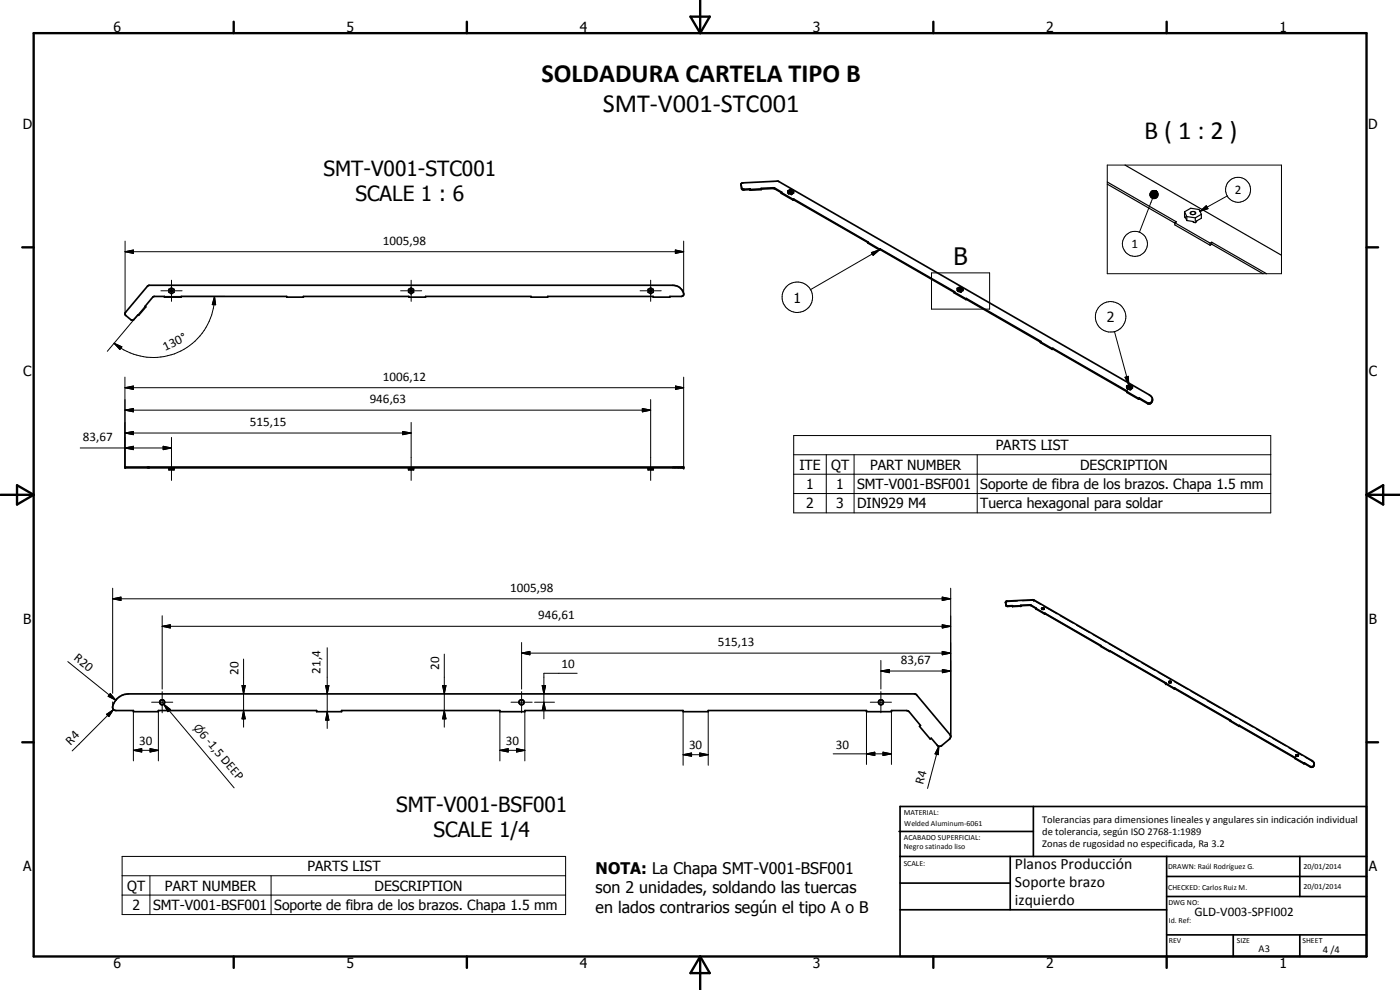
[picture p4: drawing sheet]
<svg xmlns="http://www.w3.org/2000/svg" width="420mm" height="297mm" viewBox="0 0 420 297" stroke-linecap="round" stroke-linejoin="round" font-family="sans-serif">
<g fill="#000">
<circle cx="205.2" cy="140.1" r=".25"/>
<circle cx="205.2" cy="140.4" r=".25"/>
<circle cx="301.9" cy="180.6" r=".18"/>
<circle cx="306.4" cy="181.7" r=".18"/>
<circle cx="310.2" cy="180.1" r=".18"/>
<circle cx="311" cy="182.6" r=".18"/>
<circle cx="349.8" cy="205" r=".18"/>
<circle cx="349.8" cy="205.1" r=".18"/>
</g>
<g fill="none" stroke="#000" stroke-width=".51">
<path d="M222.4 55.3l.3 1.3 2.4 .1v.4l3.4-.2-.1-.4 4-.1 2.2 1.3-.1 .3 3.5 2M236.5 57.3v.5M236.5 57.7l.2 .4M236.5 57.3l.6-.4 .8 .1 .3 .5M236.5 57.3l.2 .4M236.7 58.1l.8 .2M236.7 57.7v.4M236.7 57.7l.8 .2M237.1 57.3h.4v.2h-.4zM237.5 57.9v.4M237.6 57.4l-.1 .1M238 59.8l-5.8-3.2-9.4 .3-.2-.2-.2-1.5 .6-.3 10.6-.5 111.3 64a1.37 1.37 0 0 1 1 1.5 1.37 1.37 0 0 1-1.2 1.3l-2.8-1.6"/>
<path d="M238 59.8v.2M238.2 57.5v.4l-.7 .4M238.2 57.5l-.7 .4M238.2 59.7l22.2 13M238.2 59.9l22.2 12.8M238.2 59.7l-.2 .1M238.2 59.9l-.2 .1M238.2 59.7v.2M260.4 72.7l3.5 2.1M260.4 72.7v.2l3.5 2.1M263.9 74.8v.2M264.1 74.7l22.4 12.8-.2 .1"/>
<path d="M264.1 74.8l22.2 12.9M264.1 74.7l-.2 .1M264.1 74.8l-.2 .2M264.1 74.7v.1M44.3 85.9l.5-.3h157.2a3.1 3.1 0 0 1 3.1 3l-.6 .3h-3.5v.3h-5v-.3h-31.6v.3h-5v-.3h-31.7v.3h-5v-.3h-31.7v.3h-4.9v-.3h-31.7v.3h-5.1v-.3h-3.1l-2.7 3 .3 .2-2.2 2.5-.2-.2-1.4 1.7-.6-.1-1.8-1.5v-.6zM50.7 86.8l.8-.4 .7 .4v.9l-.7 .4-.8-.4zM51.3 87l.4 .2-.2 .3-.3-.1zM122.6 86.8l.8-.4 .7 .4v.9l-.7 .4-.8-.4zM123.2 87l.4 .2-.2 .3-.3-.1zM194.5 86.8l.8-.4 .7 .4v.9l-.7 .4-.8-.4zM195.1 87l.4 .2-.1 .3-.4-.1zM286.3 87.6l3.6 2.1"/>
<path d="M286.3 87.6v.2l3.6 2.1M287.3 86.5v.6M287.3 86.5l.6-.3 .8 .1 .3 .5M287.3 86.5l.3 .5M287.3 87.1l.3 .3M287.4 87.1h-.1M287.6 87.4l.8 .2M287.6 87v.4M287.6 87l.8 .2M287.9 86.5l.5 .2a.26 .26 0 0 1-.3 .1 .26 .26 0 0 1-.2-.3zM288.4 87.2v.4M289 86.8v.4l-.6 .4"/>
<path d="M289 86.8l-.6 .4M289.9 89.7v.2M290 89.6l22.5 12.9-.3 .1M290 89.8l22.2 12.8M290 89.6l-.1 .1M290 89.8l-.1 .1M290 89.6v.2M312.2 102.6l3.6 2M312.2 102.6v.2l3.6 2M315.8 104.6v.2M316 104.7l25.7 14.8M316 104.5l22.4 12.9-.2 .3 3.5 2.1"/>
<path d="M316 104.5l-.2 .1M316 104.7l-.2 .1M316 104.5v.2M338.1 115.8l.3 .9M338.1 115.8l.7-.3 .8 .1 .2 .5M338.1 115.8l.3 .5M338.4 116.7l.8 .2M338.4 116.3v.4M338.4 116.3l.8 .1M338.7 115.9v.1M338.8 115.8l.4 .1a.24 .24 0 0 1-.2 .2 .24 .24 0 0 1-.2-.3zM339.2 116.4v.5"/>
<path d="M339.8 116.1v.4l-.6 .4M339.8 116.1l-.6 .3M341.7 119.5v.3M341.9 119.4l2.5 1.5a1.04 1.04 0 0 0 1.5-.8M341.9 119.4v.2M341.9 119.4l-.2 .1M341.9 119.6l-.2 .2M37.5 140.1h167.7v.3h-167.7zM50.7 140.4v.6h1.5v-.6M50.9 140.4v.1M51 140.4v.1M51.3 140.4l-.6 .1"/>
<path d="M51.5 140.4v.6M51.6 140.4l.6 .1M52 140.4v.1M122.6 140.4v.6h1.5v-.6M122.8 140.4v.1M122.9 140.4v.1M123.2 140.4l-.6 .1M123.4 140.4v.6M123.5 140.4l.6 .1M123.9 140.4v.1M194.5 140.4v.6h1.5v-.6M194.7 140.4v.1"/>
<path d="M194.8 140.4v.1M195.1 140.4l-.6 .1M195.3 140.4v.6M195.5 140.4l.5 .1M195.8 140.4v.1M195.9 140.4v.1M301.8 180.7l.4-.4 8.1-.3 83.4 48.2a1.01 1.01 0 0 1 .8 1.1 1.01 1.01 0 0 1-1.1 .9l-2-1.1M301.8 180.7l.2 1.1 .3 .1 6.8-.3 1.8 .9M301.8 180.6v.2M302 181.5l.3 .3 1.6-.1v.3l5.4-.5 1.6 1M310.9 182.5l2.6 1.6M310.9 182.5l2.6 1.7"/>
<path d="M312.6 182.5l.4-.1 .4 .2-.6 .2zM312.6 182.7h.7M313.5 184.1v.1M313.6 184l16.7 9.8M313.6 184.1l16.7 9.7M313.6 184l-.1 .1M313.6 184.1l-.1 .1M313.6 184v.1M330.3 193.8l2.7 1.5M330.3 193.8l2.7 1.7M333 195.3v.2M333.1 195.2l16.7 9.8"/>
<path d="M333.1 195.4l16.7 9.6M333.1 195.2l-.1 .1M333.1 195.4l-.1 .1M333.1 195.2v.2M35.2 209.6l1.8-1.2 1.6-.2h236l.6 .4 9.9 11.8 .2 .6-.4 .8-2.4 2-.7 .1-.4-.1-1.9-2.3-.3 .2-3.2-3.8 .3-.2-3.5-4.2-.7-.3h-4.6v.3h-7.5v-.3h-47.5v.3h-7.5v-.3h-47.5v.3h-7.5v-.3h-47.5v.3h-7.5v-.3h-47.5v.3h-7.5v-.3h-5.2a1.06 1.06 0 0 1-1-.6 1.06 1.06 0 0 1 .2-1.1zM349.8 205l2.6 1.5M349.8 205l2.6 1.7M350.8 204.7l.3-.3 .4 .1v.2M350.8 204.7v.1M350.8 204.7l.3-.1 .4 .1M351.5 204.7l-.7 .1M352.4 206.5v.2"/>
<path d="M352.5 206.5l16.7 9.7M352.5 206.6l16.7 9.6M352.5 206.5h-.1M352.5 206.6l-.1 .1M352.5 206.5v.1M369.2 216.2l2.7 1.6M369.2 216.2l2.7 1.7M371.9 217.8v.1M372 217.7l16.8 9.7-.1 .1M372 217.8l16.7 9.7M372 217.7l-.1 .1M372 217.8l-.1 .1"/>
<path d="M372 217.7v.1M388.7 227.5l2.6 1.5M388.7 227.5l2.6 1.7M388.9 226.6l.5-.2 .3 .2-.4 .3zM388.9 226.7h.7M391.3 229v.2M391.4 228.9l2 1.1h.6l.4-.7M391.4 228.9v.2M391.4 228.9l-.1 .1M391.4 229.1l-.1 .1M269.8 249.5h40.3M270.1 242h140v45h-140z"/>
<path d="M270.1 257h140M303.2 257v16M310.1 242v15M350.1 257v30M390.1 257v12M270.1 265h33.1M270.1 273h80M350.1 269h60M350.1 263h60M350.1 280.5h60M370.1 280.5v6.5M390.1 280.5v6.5"/>
<circle cx="48.7" cy="210.7" r=".74"/>
<circle cx="156.5" cy="210.7" r=".77"/>
<circle cx="264.4" cy="210.7" r=".75"/>
</g>
<g fill="none" stroke="#000" stroke-width=".35">
<path d="M222.4 55.3v.2M222.6 56.4v.2M223.3 56.8v.2M232 56.3v.3M232.5 56.4v.2M332.3 54.6l20.8 12-.5 .2M332.3 55.2l20.3 11.7M337.6 49.5l47 27.1M352.6 66.8l10.6 6.1M352.6 66.8v.7l10.6 6.1M355.5 63.5l.2 1.8M355.5 63.5l1.9-1 2.5 .4 .6 1.4"/>
<path d="M355.5 63.5l.7 1.5M355.7 65.3v-.2l.5 1.1M355.8 65.2l-.1 .1M356.2 66.2l1.9 .3v.2l.6 .1M356.2 65v1.2M356.2 65l2.5 .4M357.4 63.6a.89 .89 0 0 1 1.4 .5 .83 .83 0 0 1-.9 .3 .83 .83 0 0 1-.6-.6zM358.7 65.4v1.4M360.5 64.3v1.2l-1.4 .8v.2l-.4 .3M360.5 64.3l-1.8 1.1M363.2 72.9v.7M363.7 72.7l16.4 9.4"/>
<path d="M363.7 73.3l15.3 8.8M363.7 72.7v.6M363.7 72.7l-.5 .2M363.7 73.3l-.5 .3M344.4 120.9v.2M345.4 120.8v.2M301.9 180.6l-.1 .2M305.3 180.3l-3.2 .3M306.4 181.6v.3M310.1 180.1l-3.2 .2M310.2 180.1l2.1 1.3M310.9 182.5v.1"/>
<path d="M310.9 182.7h.1M311 182.5v.2M312.6 182.6l.2 .3M313.3 181.9l3.9 2.2M313.3 182.7l.1 .1M313.4 182.8l-.2 .1M313.4 182.6v.2M318.2 184.7l3.9 2.3M323.1 187.6l3.9 2.2M328 190.4l3.9 2.3M330.3 193.8h.1M330.3 193.9h.1"/>
<path d="M330.4 193.8h.1M330.4 193.7v.1M332.9 193.2l3.9 2.3M337.8 196l3.9 2.3M342.7 198.9l3.9 2.3M347.6 201.7l3.9 2.3M349.8 205.1h.1M349.9 204.9v.2M350.8 204.8l.1 .2M350.8 204.6v.2M350.8 204.7v.1M351.5 204.6l-.2 .4"/>
<path d="M352.5 204.6l3.9 2.2M357.4 207.4l3.9 2.2M362.3 210.2l3.9 2.3M367.2 213l3.9 2.3M369.2 216.2l.1 .1M369.2 216.4h.1M369.3 216.2h.1M369.3 216.3h.1M372.1 215.9l3.9 2.2M377 218.7l3.9 2.3M381.9 221.5l4 2.3M386.8 224.4l3.9 2.2"/>
<path d="M388.7 227.5h.1M388.8 227.5l-.1 .1M388.8 227.4v.1M388.9 226.6l.2 .4M389.6 226.7l.1 .1M389.7 226.8l-.2 .2M389.7 226.6v.2M391.7 227.2l2.3 1.4M394.3 228.9l.1 .5"/>
</g>
<g fill="none" stroke="#000" stroke-width=".71">
<path d="M10.1 9.9h400v277.1h-400zM70.1 6.5v3.4M140.1 6.5v3.4M207.2 5h5.8l-2.9 4.9zM210.1 0v9.9M280.1 6.5v3.4M350.1 6.5v3.4M6.7 74.2h3.4M410.1 74.2h3.5M.1 148.5h10M5.1 145.6l5 2.9-5 2.9zM410.1 148.5h10"/>
<path d="M410.1 148.5l5-2.9v5.8zM6.7 222.7h3.4M410.1 222.7h3.5M70.1 287v3.4M140.1 287v3.4M210.1 287v10M210.1 287l2.9 5h-5.8zM280.1 287v3.4M350.1 287v3.4"/>
</g>
<g fill="none" stroke="#000" stroke-width=".3">
<path d="M332.3 49.5h52.3v32.6h-52.3zM345.1 58.1l1.7-.9-1.7 1.2zM345.1 58.4l1.7-1.2-1.7 1.5zM345.1 58.7l1.7-1.5-1.6 1.7zM345.2 57.9l1.6-.7-1.7 .9zM345.3 57.7l1.5-.5-1.6 .7zM345.5 57.4l1.3-.2zM345.5 57.4l1.3-.2-1.5 .5zM345.7 57.3l1.1-.1zM345.9 59.6l-3.9 10.1M346 57.2h.8zM346.2 57.1l.6 .1z"/>
<path d="M346.7 57.2v2.4M346.8 57.2l-1.5 1.9-.1-.2zM346.8 57.2l-1.3 2.2-.2-.3zM346.8 57.2l-1 2.3-.3-.1zM346.8 57.2l-.8 2.4-.2-.1zM346.8 57.2l-.5 2.4h-.3zM346.8 57.2l-.3 2.4h-.2zM346.8 57.2v2.4h-.3zM346.8 57.2l.2 2.2-.2 .2zM346.8 57.2l.4 2-.2 .2zM346.8 57.2l.6 1.8-.2 .2zM346.8 57.2l.6 1.8z"/>
<path d="M346.8 57.2l.7 1.3v.3zM346.8 57.2l.7 1.3zM346.8 57.2l.7 1zM346.8 57.2l.7 .8zM346.8 57.2l.6 .5zM346.8 57.2l.4 .3zM346.8 57.2l.2 .1zM346.9 57.2v2.4M368.3 58.8l-8.2 4.6M37.5 75.5l2.5-.5v1zM37.5 72.3v21.9M37.5 75.5h167.7"/>
<path d="M202.7 75l2.5 .5-2.5 .5zM205.2 72.3v15.8M261.5 75.8l2.4-.8-1.9 1.6zM263.9 75l-20.7 11.9M360.1 63.4l1.9-1.7 .5 .9zM43.5 91.9l-11.3 13.5M48.3 87.2h6.3M49.3 88.9h2.1M51.5 84.1v6.3M51.6 88.9h16M64.4 88.9l.3 2.5h-1zM64.4 88.9a18.4 18.4 0 0 1-10.6 16.6 18.4 18.4 0 0 1-19.6-2.5"/>
<path d="M120.2 87.2h6.4M123.4 84.1v6.3M192.1 87.2h6.3M195.3 84.1v6.3M279.6 81.9h17.4v10.9h-17.4zM334.5 99.5l4.3 16M34.2 103l2.4 1.1-.6 .8zM37.5 116.3l2.5-.5v1zM37.5 116.3h167.7M37.5 113.2v26.9M195.3 119.9v24.2M202.7 115.8l2.5 .5-2.5 .5z"/>
<path d="M205.2 113.2v26.9M337.6 113.2l1-.3 .2 2.6zM24.1 134.4h27.4M37.5 123.1l2.5-.5v1zM37.5 129.9l2.5-.4v.9zM37.5 134.4l2.5-.5v1zM37.5 123.1h157.8M37.5 129.9h85.9M49 133.9l2.5 .5-2.5 .5zM51.5 131.2v12.9M120.9 129.5l2.5 .4-2.5 .5zM123.4 126.7v17.4"/>
<path d="M192.8 122.6l2.5 .5-2.5 .5zM238.2 130.7h143.2v23.2h-143.2zM238.2 136.4h143.2M248 136.4v17.5M256.3 136.4v17.5M293.3 136.4v17.5M238.2 142.3h143.2M238.2 148.1h143.2M33.8 179.7l2.5-.5v1zM33.8 179.7h251.5M33.8 176.5v31.5M282.8 179.2l2.5 .5-2.5 .5z"/>
<path d="M285.3 176.5v44.6M20.4 198.5l14.3 11.6M48.7 187.9l2.4-.4v.9zM48.7 184.7v22.1M48.7 187.9h236.6M73.1 197.7v20.5M98.2 194.4v24.2M133.3 196.3v21.9M156.5 196l2.5-.5v1zM156.5 192.8v14M156.5 196h128.8M264.4 198.2v8.6"/>
<path d="M282.8 195.5l2.5 .5-2.5 .5zM282.8 187.5l2.5 .4-2.5 .5zM32 214.3l2.1-1.4-1.4 2.1zM33.1 208.1l1.6 2-2.2-1.2zM33.8 210.6v1.4M34.1 212.9l-12.4 12.4M40 213.5v14.8M45.5 210.7h6.3M47.5 213.5v14.8M48.7 207.5v6.4M49.1 211.3l2 1.6-.7 .6zM49.1 211.3l21.2 25.1"/>
<path d="M72.6 205.7h1l-.5 2.5zM73.1 213.2l.5 2.5h-1zM97.7 205.7h1l-.5 2.5zM98.2 213.5l.5 2.6h-1zM132.8 205.7h1l-.5 2.5zM133.3 213.2l.5 2.5h-1zM150 213.5v14.8M153.4 210.7h6.3M156.5 207.5v6.4M157.5 213.5v14.8M160.4 210.7h6M162.7 205.7h1l-.5 2.5z"/>
<path d="M163.2 210.7l.5 2.5h-1zM173.2 202h-10v13.7M205 213.5v16.1M212.5 213.5v16.1M260 213.5v15.9M261.2 210.7h6.3M264.4 201.3l2.5-.4v.9zM264.4 207.5v6.4M264.4 201.3h20.9M267.5 213.5v15.9M282.8 200.9l2.5 .4-2.5 .5zM40 225.1l2.5-.5v1z"/>
<path d="M40 225.1h7.5M45 224.6l2.5 .5-2.5 .5zM150 225.1l2.5-.5v1zM150 225.1h7.5M155 224.6l2.5 .5-2.5 .5zM205 226.4l2.5-.5v1zM205 226.4h7.5M210 225.9l2.5 .5-2.5 .5zM250.1 226.2h17.4M260 226.2l2.5-.5v1zM265 225.7l2.5 .5-2.5 .5zM281.8 223.9l-.2 2.5-1-.2z"/>
<path d="M281.8 223.9l-3.4 12.7M36.6 257h133.1v17.4h-133.1zM36.6 262.8h133.1M36.6 268.6h133.1M45 262.8v11.6M81.4 262.8v11.6"/>
<circle cx="371.6" cy="56.9" r="3.7"/>
<circle cx="340.6" cy="73.1" r="3.7"/>
<circle cx="239.3" cy="89.2" r="4.6"/>
<circle cx="333.3" cy="95.1" r="4.6"/>
</g>
<g fill="#000">
<path d="M346.2 57.1l.6 .1zM346 57.2h.8zM345.7 57.3l1.1-.1zM345.5 57.4l1.3-.2zM345.5 57.4l1.3-.2-1.5 .5zM345.3 57.7l1.5-.5-1.6 .7zM345.2 57.9l1.6-.7-1.7 .9zM345.1 58.1l1.7-.9-1.7 1.2zM345.1 58.4l1.7-1.2-1.7 1.5zM345.1 58.7l1.7-1.5-1.6 1.7zM346.8 57.2l-1.5 1.9-.1-.2zM346.8 57.2l-1.3 2.2-.2-.3z"/>
<path d="M346.8 57.2l-1 2.3-.3-.1zM346.8 57.2l-.8 2.4-.2-.1zM346.8 57.2l-.5 2.4h-.3zM346.8 57.2l-.3 2.4h-.2zM346.8 57.2l.4 2-.2 .2zM346.8 57.2l.6 1.8-.2 .2zM346.8 57.2l.6 1.8zM346.8 57.2l.7 1.3v.3zM346.8 57.2l.7 1.3zM346.8 57.2l.7 1zM346.8 57.2l.7 .8zM346.8 57.2l.6 .5z"/>
<path d="M346.8 57.2l.4 .3zM346.8 57.2l.2 .1zM37.5 75.5l2.5-.5v1zM202.7 75l2.5 .5-2.5 .5zM261.5 75.8l2.4-.8-1.9 1.6zM360.1 63.4l1.9-1.7 .5 .9zM64.4 88.9l.3 2.5h-1zM34.2 103l2.4 1.1-.6 .8zM37.5 116.3l2.5-.5v1zM202.7 115.8l2.5 .5-2.5 .5zM337.6 113.2l1-.3 .2 2.6zM37.5 123.1l2.5-.5v1z"/>
<path d="M37.5 129.9l2.5-.4v.9zM37.5 134.4l2.5-.5v1zM49 133.9l2.5 .5-2.5 .5zM120.9 129.5l2.5 .4-2.5 .5zM192.8 122.6l2.5 .5-2.5 .5zM33.8 179.7l2.5-.5v1zM48.7 187.9l2.4-.4v.9zM156.5 196l2.5-.5v1zM282.8 179.2l2.5 .5-2.5 .5zM282.8 195.5l2.5 .5-2.5 .5zM282.8 187.5l2.5 .4-2.5 .5zM33.1 208.1l1.6 2-2.2-1.2z"/>
<path d="M32 214.3l2.1-1.4-1.4 2.1zM49.1 211.3l2 1.6-.7 .6zM72.6 205.7h1l-.5 2.5zM73.1 213.2l.5 2.5h-1zM97.7 205.7h1l-.5 2.5zM98.2 213.5l.5 2.6h-1zM132.8 205.7h1l-.5 2.5zM133.3 213.2l.5 2.5h-1zM162.7 205.7h1l-.5 2.5zM163.2 210.7l.5 2.5h-1zM264.4 201.3l2.5-.4v.9zM282.8 200.9l2.5 .4-2.5 .5z"/>
<path d="M40 225.1l2.5-.5v1zM45 224.6l2.5 .5-2.5 .5zM150 225.1l2.5-.5v1zM155 224.6l2.5 .5-2.5 .5zM205 226.4l2.5-.5v1zM210 225.9l2.5 .5-2.5 .5zM260 226.2l2.5-.5v1zM265 225.7l2.5 .5-2.5 .5zM281.8 223.9l-.2 2.5-1-.2z"/>
</g>
<g font-size="7.9">
<text x="162.5" y="24.6">SOLDADURA CARTELA TIPO B</text>
<text x="180.9" y="33.6">SMT-V001-STC001</text>
<text x="343.4" y="41.6">B ( 1 : 2 )</text>
</g>
<text font-size="7.2" x="286.2" y="79.5">B</text>
<g font-size="6.3">
<text x="97.1" y="52.7">SMT-V001-STC001</text>
<text x="106.7" y="60.2">SCALE 1 : 6</text>
<text x="118.9" y="243.5">SMT-V001-BSF001</text>
<text x="130.1" y="251.1">SCALE 1/4</text>
</g>
<g font-size="4.8">
<text x="178.8" y="262.3">NOTA: La Chapa SMT-V001-BSF001</text>
<text x="178.8" y="268">son 2 unidades, soldando las tuercas</text>
<text x="178.8" y="273.8">en lados contrarios según el tipo A o B</text>
</g>
<g font-size="4.7">
<text x="304.6" y="260.8">Planos Producción</text>
<text x="304.6" y="266.2">Soporte brazo</text>
<text x="304.6" y="271.6">izquierdo</text>
</g>
<g font-size="4.2">
<text x="34" y="9.6">6</text>
<text x="104" y="9.6">5</text>
<text x="174" y="9.6">4</text>
<text x="244" y="9.6">3</text>
<text x="314" y="9.6">2</text>
<text x="384" y="9.6">1</text>
<text x="6.8" y="38.7">D</text>
<text x="410.6" y="38.7">D</text>
<text x="238.2" y="90.8">1</text>
<text x="332.2" y="96.6">2</text>
<text x="7" y="112.9">C</text>
<text x="410.8" y="112.9">C</text>
<text x="298.8" y="135.1">PARTS LIST</text>
<text x="239.9" y="140.9">ITE</text>
<text x="249.4" y="141">QT</text>
<text x="261.1" y="140.9">PART NUMBER</text>
<text x="324.2" y="141">DESCRIPTION</text>
<text x="241.9" y="146.7">1</text>
<text x="251" y="146.7">1</text>
<text x="257.2" y="146.8">SMT-V001-BSF001</text>
<text x="294.2" y="146.8">Soporte de fibra de los brazos. Chapa 1.5 mm</text>
<text x="241.9" y="152.5">2</text>
<text x="251" y="152.5">3</text>
<text x="257.2" y="152.5">DIN929 M4</text>
<text x="294.2" y="152.6">Tuerca hexagonal para soldar</text>
<text x="7" y="187.1">B</text>
<text x="410.8" y="187.1">B</text>
<text x="7" y="261.4">A</text>
<text x="92.3" y="261.4">PARTS LIST</text>
<text x="410.8" y="261.4">A</text>
<text x="38.2" y="267.3">QT</text>
<text x="49.5" y="267.2">PART NUMBER</text>
<text x="112.4" y="267.3">DESCRIPTION</text>
<text x="39.7" y="273">2</text>
<text x="45.9" y="273">SMT-V001-BSF001</text>
<text x="82.3" y="273.1">Soporte de fibra de los brazos. Chapa 1.5 mm</text>
<text x="34" y="290.4">6</text>
<text x="104" y="290.4">5</text>
<text x="174" y="290.4">4</text>
<text x="244" y="290.4">3</text>
<text x="314" y="290.4">2</text>
<text x="384" y="290.4">1</text>
</g>
<g font-size="3.9">
<text x="370.6" y="58.3">2</text>
<text x="114.9" y="73.5">1005,98</text>
<text x="339.6" y="74.5">1</text>
<text x="49.6" y="105.2" transform="rotate(-25 49.6 105.2)">130°</text>
<text x="114.9" y="114.3">1006,12</text>
<text x="110.9" y="121">946,63</text>
<text x="75" y="127.9">515,15</text>
<text x="24.8" y="132.4">83,67</text>
<text x="153.1" y="177.6">1005,98</text>
<text x="161.5" y="185.8">946,61</text>
<text x="21.9" y="197.8" transform="rotate(39 21.9 197.8)">R20</text>
<text x="215.5" y="193.9">515,13</text>
<text x="71.6" y="202.5" transform="rotate(-90 71.6 202.5)">20</text>
<text x="96.2" y="202.1" transform="rotate(-90 96.2 202.1)">21,4</text>
<text x="131.8" y="201" transform="rotate(-90 131.8 201)">20</text>
<text x="168.5" y="200.4">10</text>
<text x="270.4" y="199.3">83,67</text>
<text x="59.7" y="220.5" transform="rotate(50 59.7 220.5)">6 -1,5 DEEP</text>
<text x="21.2" y="223.7" transform="rotate(-45 21.2 223.7)">R4</text>
<text x="41.8" y="223.6">30</text>
<text x="151.8" y="223.6">30</text>
<text x="206.8" y="224.9">30</text>
<text x="250.8" y="224.7">30</text>
<text x="277.1" y="235.5" transform="rotate(-75 277.1 235.5)">R4</text>
<text x="358.5" y="275">GLD-V003-SPFI002</text>
</g>
<text font-size="3.3" x="57.9" y="218.3" transform="rotate(50 57.9 218.3)">n</text>
<g font-size="3.1">
<text x="312.7" y="246.8">Tolerancias para dimensiones lineales y angulares sin indicación individual</text>
<text x="312.7" y="250.4">de tolerancia, según ISO 2768-1:1989</text>
<text x="312.7" y="254">Zonas de rugosidad no especificada, Ra 3.2</text>
<text x="377.7" y="285.6">A3</text>
<text x="397" y="285.9">4 /4</text>
</g>
<g font-size="2.4">
<text x="271.2" y="244.4">MATERIAL:</text>
<text x="271.3" y="252">ACABADO SUPERFICIAL:</text>
<text x="271.4" y="247.9">Welded Aluminum-6061</text>
<text x="271.3" y="254.6">Negro satinado liso</text>
<text x="271.2" y="259.7">SCALE:</text>
<text x="350.6" y="260.8">DRAWN: Raúl Rodríguez G.</text>
<text x="391.2" y="260.6">20/01/2014</text>
<text x="350.6" y="267">CHECKED: Carlos Ruiz M.</text>
<text x="391.2" y="266.7">20/01/2014</text>
<text x="350.6" y="271.4">DWG NO:</text>
<text x="350.8" y="276.9">Id. Ref:</text>
<text x="350.8" y="282.8">REV</text>
<text x="371.2" y="282.9">SIZE</text>
<text x="390.9" y="282.9">SHEET</text>
</g>
</svg>
